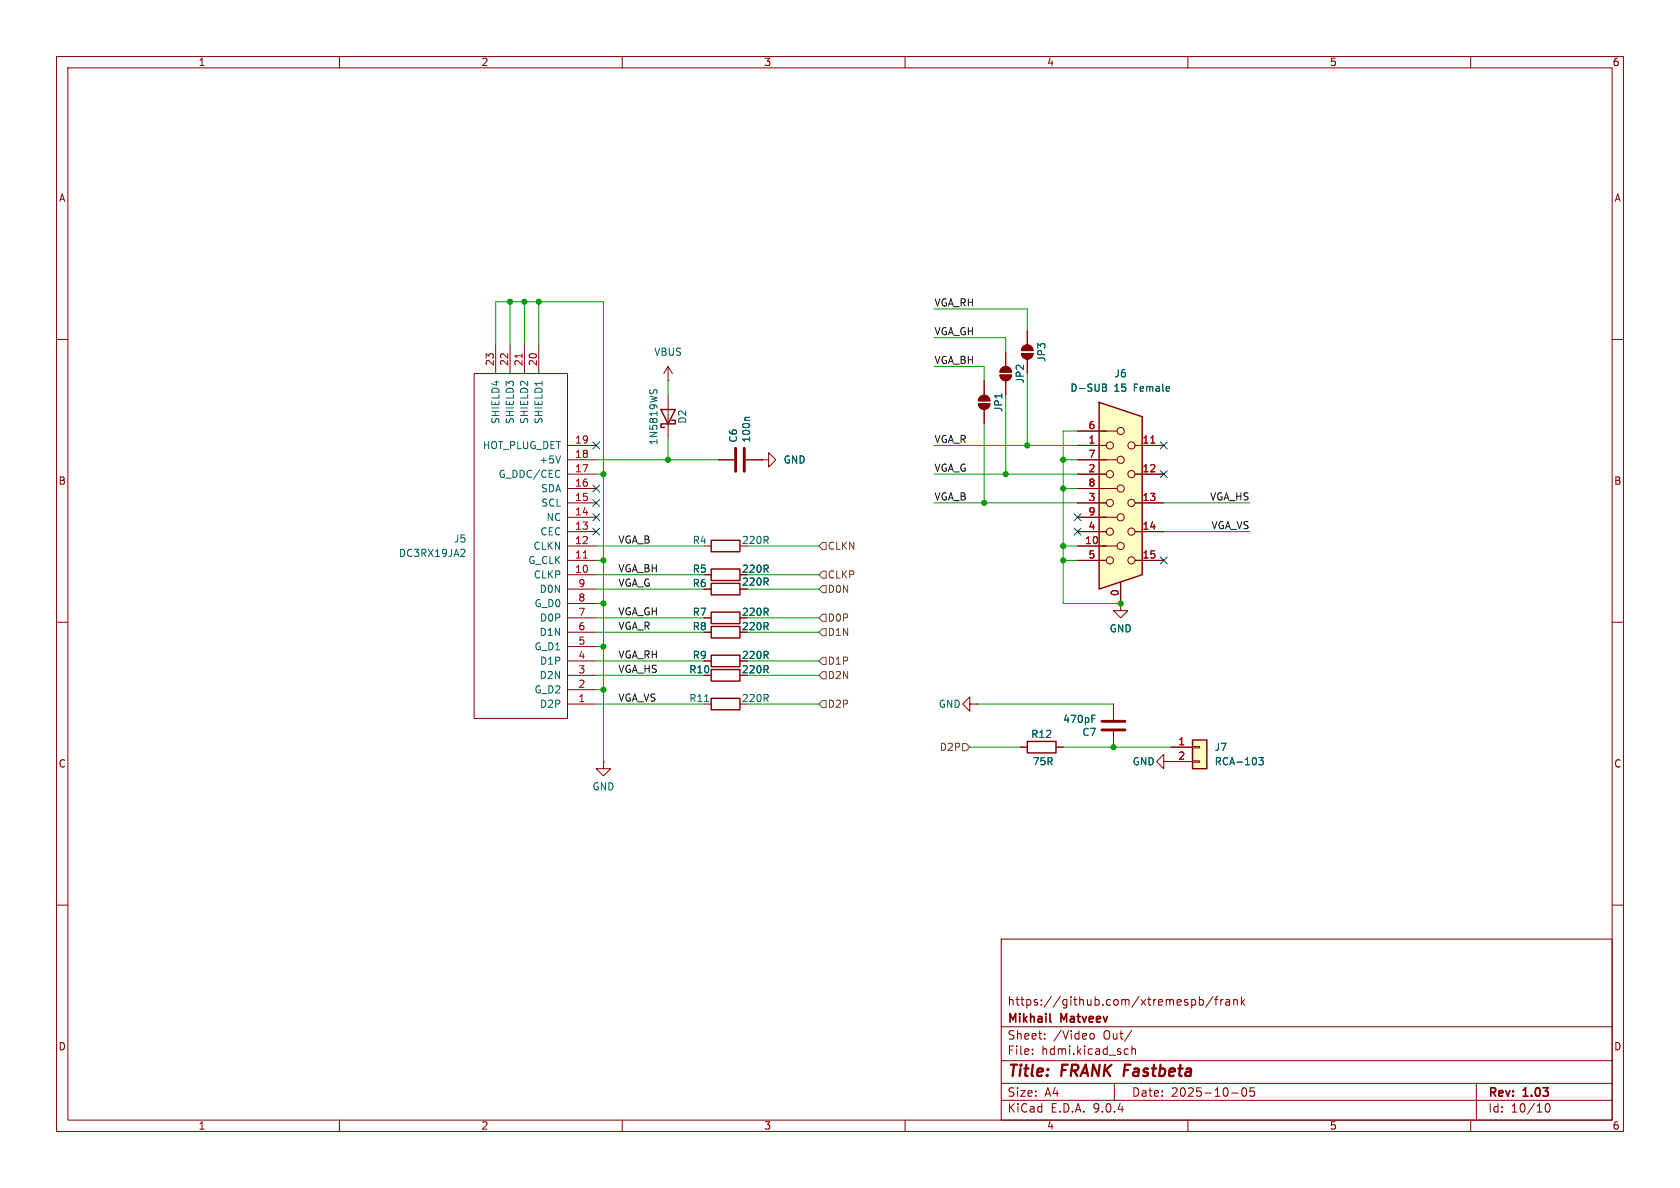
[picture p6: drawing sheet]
<svg xmlns="http://www.w3.org/2000/svg" width="297mm" height="210mm" viewBox="0 0 297 210" stroke-linecap="round" stroke-linejoin="round" font-family="sans-serif">
<g fill="none" stroke="#840000" stroke-width=".18">
<path d="M10 10h277v190h-277zM12 12h273v186h-273zM60 10v2M110 10v2M160 10v2M210 10v2M260 10v2M10 60h2M118.1 67.3h.1M118.1 64.8l-.8 1.2M118.1 64.8l.8 1.2M118.1 64.8v2.5"/>
<path d="M173 71.4h2a1.02 1.02 0 0 1-1 1 1.02 1.02 0 0 1-1-1zM173.3 70.2a1.02 1.02 0 0 1 1.1-.3 1.02 1.02 0 0 1 .6 1h-2zM174 67.3v2.6M174 72.4v2.5M285 60h2M124.5 96.5h1.2M127 81.3h2.8M131.8 81.3h2.8M134.6 81.3h1.3v-1.3l1.3 1.3-1.3 1.3v-1.3M134.6 81.3h.1M10 110h2M124.5 111.8h1.2"/>
<path d="M124.5 109.2h1.2M124.5 101.6h1.2M124.5 104.1h1.2M124.5 116.8h1.2M285 110h2M124.5 124.5h1.2M171.4 124.5v-1.3l-1.2 1.3 1.2 1.2v-1.2h1.3M172.7 124.5h.1M10 160h2M177 166h108v32h-108zM210.7 176.8l.4-.1 .3 .3v.4l-.2 .2h-.5M212 176.8l.5-.1 .2 .3v.4l-.1 .2h-.6"/>
<path d="M212 176.2v1.5M214.5 176.1l-1.3 2M214.7 176.7h.6M215.3 176.2l-.3 .2v1.3M215.8 176.7v1M216.2 176.7l-.2 .1-.2 .2M216.7 176.8h.6l.1 .9M217.4 177.1h-.5a.29 .29 0 0 0-.2 .3 .29 .29 0 0 0 .2 .3l.5-.1M218.1 176.8l.2-.1 .4 .1v.9M218.1 176.7v1M219.5 176.2v1.5M219.6 177.1l.4 .6"/>
<path d="M220 176.7l-.5 .6M285 160h2M60 198v2M110 198v2M160 198v2M177 194.5h108M177 191.5h108M177 187.5h108M177 181.5h108M182.5 186.3v.1M182.5 185.5v.1M184.7 183.6v.1"/>
<path d="M184.7 182.8v.1M192.7 182.8l.5-.1 .3 .3v.4l-.2 .2-.3 .1-.3-.1M197 191.5v3M199 185.4l.5 .1M199.5 186.3l-.5 .1M200.1 182.1l-1.3 2M200.1 185.5l.2-.1 .4 .1v.9M200.1 184.9v1.5M210 198v2M217.7 193.2h1.2M219.7 192.4l.2-.1a.81 .81 0 0 1 .6 .6 .81 .81 0 0 1-.3 .8l-.2 .1a.81 .81 0 0 1-.3-1.4zM221.7 192.3h-.7v.7l.2-.1h.5l.1 .3-.1 .5-.2 .1-.5-.1"/>
<path d="M260 198v2M261 191.5v6.5M273.3 195.2l.2-.1a.81 .81 0 0 1 .6 .6 .81 .81 0 0 1-.3 .8l-.1 .1a.81 .81 0 0 1-.4-1.4z"/>
</g>
<path d="M185.6 180.5l.2 .2" fill="none" stroke="#840000" stroke-width=".3"/>
<path d="M130 79.2v4.1M131.6 79.2v4.1" fill="none" stroke="#840000" stroke-width=".51"/>
<path d="M132.5 73.8h-.6l-.2 .2M124.6 124h.7" fill="none" stroke="#006464" stroke-width=".18"/>
<g fill="#840000" stroke="#840000" stroke-width=".18">
<path d="M173 71.4h2a1.02 1.02 0 0 1-1 1 1.02 1.02 0 0 1-1-1z"/>
<path d="M173.3 70.2a1.02 1.02 0 0 1 1.1-.3 1.02 1.02 0 0 1 .6 1h-2z"/>
</g>
<path d="M125.7 95.5h5.1v2h-5.1zM125.7 110.7h5.1v2.1h-5.1zM125.7 108.2h5.1v2h-5.1zM125.7 100.6h5.1v2h-5.1zM125.7 103.1h5.1v2.1h-5.1zM125.7 115.8h5.1v2.1h-5.1zM125.7 123.4h5.1v2.1h-5.1z" fill="none" stroke="#840000" stroke-width=".25"/>
<path d="M194.3 71.1l7.6 2.6v27.9l-7.6 2.5z" fill="#ffffc2"/>
<path d="M194.3 71.1l7.6 2.6v27.9l-7.6 2.5zM181.6 131.1h5.1v2h-5.1z" fill="none" stroke="#840000" stroke-width=".25"/>
<g fill="none" stroke="#840000" stroke-width=".18">
<path d="M181.6 58.4v2.6M176.8 66.3h2a1.02 1.02 0 0 1-1 1 1.02 1.02 0 0 1-1-1zM177.1 65.1a1.02 1.02 0 0 1 1.1-.2 1.02 1.02 0 0 1 .6 .9h-2zM177.8 62.2v2.6M177.8 67.3v2.6M180.6 62.5h2a1.02 1.02 0 0 1-1 1 1.02 1.02 0 0 1-1-1zM180.9 61.3a1.02 1.02 0 0 1 1.1-.3 1.02 1.02 0 0 1 .6 1h-2zM181.6 63.5v2.5M190.5 76.2h7M190.5 78.7h5.1M200.7 78.7h5M190.5 81.3h7"/>
<path d="M190.5 86.4h7M190.5 91.4h7M190.5 96.5h7M190.5 83.8h5.1M190.5 88.9h5.1M190.5 94h5.1M190.5 99.1h5.1M200.7 83.8h5M200.7 88.9h5M200.7 94h5M200.7 99.1h5M198.1 102.9v3.8"/>
<path d="M180.3 132.1h1.3M186.7 132.1h1.3M196.8 124.5v2.8M196.8 129.3v2.8M205.7 134.6v-1.2l-1.2 1.2 1.2 1.3v-1.3h1.3M207 134.6h.1"/>
<circle cx="196.2" cy="78.7" r=".63"/>
<circle cx="198.1" cy="76.2" r=".63"/>
<circle cx="200" cy="78.7" r=".63"/>
<circle cx="196.2" cy="83.8" r=".63"/>
<circle cx="196.2" cy="94" r=".63"/>
<circle cx="196.2" cy="99.1" r=".63"/>
<circle cx="196.2" cy="88.9" r=".63"/>
<circle cx="198.1" cy="81.3" r=".63"/>
<circle cx="198.1" cy="86.4" r=".63"/>
<circle cx="198.1" cy="96.5" r=".63"/>
<circle cx="198.1" cy="91.4" r=".63"/>
<circle cx="200" cy="83.8" r=".63"/>
<circle cx="200" cy="88.9" r=".63"/>
<circle cx="200" cy="99.1" r=".63"/>
<circle cx="200" cy="94" r=".63"/>
</g>
<path d="M203.4 78.3h.8" fill="none" stroke="#a90000" stroke-width=".18"/>
<path d="M194.9 67.9l.6 .1 .1 .3-.3 .2M194.9 68.5h.4M195.3 68.5l.3 .2v.3l-.7 .2M193 127h.5M193 126.4h.6" fill="none" stroke="#006464" stroke-width=".18"/>
<path d="M194.8 129h4.1M194.8 127.5h4.1" fill="none" stroke="#840000" stroke-width=".51"/>
<g fill="#840000" stroke="#840000" stroke-width=".18">
<path d="M180.6 62.5h2a1.02 1.02 0 0 1-1 1 1.02 1.02 0 0 1-1-1z"/>
<path d="M180.9 61.3a1.02 1.02 0 0 1 1.1-.3 1.02 1.02 0 0 1 .6 1h-2z"/>
<path d="M176.8 66.3h2a1.02 1.02 0 0 1-1 1 1.02 1.02 0 0 1-1-1z"/>
<path d="M177.1 65.1a1.02 1.02 0 0 1 1.1-.2 1.02 1.02 0 0 1 .6 .9h-2z"/>
</g>
<path d="M210.8 130.8h2.6v5.1h-2.6z" fill="#ffffc2"/>
<path d="M116.8 72.4h2.6l-1.3 2.5zM118.7 74.3h.7v.6h-2.6v.7h.7M125.7 118.4h5.1v2h-5.1zM210.8 130.8h2.6v5.1h-2.6z" fill="none" stroke="#840000" stroke-width=".25"/>
<g fill="none" stroke="#840000" stroke-width=".18">
<path d="M181.6 58.4v2.6M83.8 66h16.5v61h-16.5zM87.6 61v5M90.2 61v5M92.7 61v5M95.2 61v5M100.3 78.7h5.1M118.1 69.9v7.6M174 67.3v2.6M174 72.4v2.5M177.8 62.2v2.6M177.8 67.3v2.6"/>
<path d="M181.6 63.5v2.5M190.5 78.7h5.1M190.5 76.2h5.1M200.7 78.7h5M100.3 99.1h5.1M100.3 96.5h5.1M100.3 94h5.1M100.3 91.4h5.1M100.3 88.9h5.1M100.3 86.4h5.1M100.3 83.8h5.1M100.3 81.3h5.1"/>
<path d="M127 81.3h2.8M131.8 81.3h2.8M134.6 81.3h.1M190.5 99.1h5.1M190.5 96.5h5.1M190.5 94h5.1M190.5 91.4h5.1M190.5 88.9h5.1M190.5 86.4h5.1M190.5 83.8h5.1M190.5 81.3h5.1M200.7 99.1h5"/>
<path d="M200.7 94h5M200.7 88.9h5M200.7 83.8h5M100.3 119.4h5.1M100.3 116.8h5.1M100.3 114.3h5.1M100.3 111.8h5.1M100.3 109.2h5.1M100.3 106.7h5.1M100.3 104.1h5.1M100.3 101.6h5.1M124.5 119.4h1.2"/>
<path d="M124.5 116.8h1.2M124.5 111.8h1.2M124.5 109.2h1.2M124.5 104.1h1.2M124.5 101.6h1.2M198.1 106.7v1.3h1.3l-1.3 1.2-1.3-1.2h1.3M198.1 106.7h.1M198.1 102.9v3.8M100.3 124.5h5.1M100.3 121.9h5.1M106.7 134.6v1.3h1.2l-1.2 1.3-1.3-1.3h1.3M106.7 134.6h.1"/>
<path d="M180.3 132.1h1.3M186.7 132.1h1.3M196.8 124.5v2.8M196.8 129.3v2.8M207 134.6h.1M207 132.1h3.8M207 134.6h3.8M210.8 132h1.3v.2h-1.3zM210.8 134.5h1.3v.2h-1.3z"/>
</g>
<path d="M95.8 67.4v.7M114.9 68.9v.5M115.5 69.4l.1-.4 .3-.1 .2 .2v.3M132.5 73.8h-.6l-.2 .2M194.9 67.9l.6 .1 .1 .3-.3 .2M194.9 68.5h.4M195.3 68.5l.3 .2v.3l-.7 .2M82 97.1l.2 .2-.1 .3-.7 .8h.8M99.1 80.6l-.4 1.3M193 127h.5M193 126.4h.6M222.5 133.9h.8l-.4 .5 .4 .1v.6l-.2 .1-.6-.1" fill="none" stroke="#006464" stroke-width=".18"/>
<path d="M92.3 62.5v.8M203.4 78.3h.8M103.1 98.6h.7" fill="none" stroke="#a90000" stroke-width=".18"/>
<path d="M145.4 95.9h.6v1.3h-.6l-.6-.7zM145.4 101h.6v1.2h-.6l-.6-.6zM145.4 116.2h.6v1.3h-.6l-.6-.7zM145.4 118.7h.6v1.3h-.6l-.6-.6zM145.4 108.6h.6v1.3h-.6l-.6-.7zM145.4 103.5h.6v1.3h-.6l-.6-.7zM145.4 111.1h.6v1.3h-.6l-.6-.6zM145.4 123.8h.6v1.3h-.6l-.6-.6zM170.2 131.4h.6l.6 .7-.6 .6h-.6z" fill="none" stroke="#725600" stroke-width=".18"/>
<g fill="none" stroke="#009600" stroke-width=".18">
<path d="M90.2 53.3v7.7M92.7 53.3v7.7M95.2 53.3v7.7M165.1 59.7h12.7v2.5M165.1 54.6h16.5v3.8M87.6 61v-7.7h19.1v81.3M118.1 67.3v2.6M118.1 77.5v3.8M165.1 78.7h25.4M165.1 64.8h8.9v2.5M174 74.9v14M177.8 69.9v13.9"/>
<path d="M181.6 66v12.7M190.5 76.2h-2.5v30.5h10.1M105.4 81.3h21.6M105.4 96.5h19.1M105.4 83.8h1.3M105.4 99.1h1.3M132.1 96.5h12.7M165.1 88.9h25.4M165.1 83.8h25.4M188 81.3h2.5M188 96.5h2.5M188 99.1h2.5"/>
<path d="M188 86.4h2.5M205.7 88.9h15.3M205.7 94h15.3M105.4 109.2h19.1M105.4 116.8h19.1M105.4 119.4h19.1M105.4 111.8h19.1M105.4 101.6h19.1M105.4 104.1h19.1M105.4 106.7h1.3M105.4 114.3h1.3M132.1 109.2h12.7"/>
<path d="M132.1 116.8h12.7M132.1 119.4h12.7M132.1 111.8h12.7M132.1 101.6h12.7M132.1 104.1h12.7M105.4 121.9h1.3M105.4 124.5h19.1M132.1 124.5h12.7M171.4 132.1h8.9M172.7 124.5h24.1M188 132.1h19"/>
</g>
<g fill="none" stroke="#000084" stroke-width=".18">
<path d="M104.8 78.1l1.2 1.2M106 78.1l-1.2 1.2M205.1 78.1l1.2 1.2M206.3 78.1l-1.2 1.2M104.8 88.3l1.2 1.2M104.8 93.4l1.2 1.2M104.8 90.8l1.2 1.2M104.8 85.8l1.2 1.2M106 88.3l-1.2 1.2M106 93.4l-1.2 1.2M106 90.8l-1.2 1.2M106 85.8l-1.2 1.2"/>
<path d="M189.9 90.8l1.2 1.2M189.9 93.4l1.2 1.2M191.1 90.8l-1.2 1.2M191.1 93.4l-1.2 1.2M205.1 83.2l1.2 1.2M205.1 98.5l1.2 1.2M206.3 83.2l-1.2 1.2M206.3 98.5l-1.2 1.2"/>
</g>
<g fill="#009600" stroke="#009600" stroke-width=".18">
<circle cx="177.8" cy="83.8" r=".46"/>
<circle cx="188" cy="86.4" r=".46"/>
<circle cx="181.6" cy="78.7" r=".46"/>
<circle cx="188" cy="81.3" r=".46"/>
<circle cx="118.1" cy="81.3" r=".46"/>
<circle cx="174" cy="88.9" r=".46"/>
<circle cx="90.2" cy="53.3" r=".46"/>
<circle cx="95.2" cy="53.3" r=".46"/>
<circle cx="92.7" cy="53.3" r=".46"/>
<circle cx="106.7" cy="99.1" r=".46"/>
<circle cx="106.7" cy="83.8" r=".46"/>
<circle cx="198.1" cy="106.7" r=".46"/>
<circle cx="188" cy="99.1" r=".46"/>
<circle cx="196.8" cy="132.1" r=".46"/>
<circle cx="188" cy="96.5" r=".46"/>
<circle cx="106.7" cy="114.3" r=".46"/>
<circle cx="106.7" cy="106.7" r=".46"/>
<circle cx="106.7" cy="121.9" r=".46"/>
</g>
<g font-size="2.8" fill="#840000">
<text x="178" y="190.9">Title:</text>
<text x="187.7" y="190.9">FRANK Fastbeta</text>
</g>
<g font-size="2.1" fill="#840000">
<text x="178" y="178">https://github.com/xtremespb/frank</text>
<text x="178" y="184">Sheet:</text>
<text x="178" y="181.2">Mikhail</text>
<text x="186.2" y="184">/Video</text>
<text x="187.6" y="181.2">Matveev</text>
<text x="195.1" y="184">Out/</text>
<text x="178" y="186.7">File:</text>
<text x="184.1" y="186.7">hdmi.kicad_sch</text>
<text x="178" y="196.9">KiCad</text>
<text x="178" y="194.1">Size:</text>
<text x="184.7" y="194.1">A4</text>
<text x="185.7" y="196.9">E.D.A.</text>
<text x="193.3" y="196.9">9.0.4</text>
<text x="200" y="194.1">Date:</text>
<text x="207" y="194.1">2025-10-05</text>
<text x="263" y="194.3">Rev:</text>
<text x="263" y="196.9">Id:</text>
<text x="267.1" y="196.9">10/10</text>
<text x="269.4" y="194.3">1.03</text>
</g>
<g font-size="1.8" fill="#840000">
<text x="35" y="11.9">1</text>
<text x="85" y="11.9">2</text>
<text x="135" y="11.9">3</text>
<text x="185" y="11.9">4</text>
<text x="235" y="11.9">5</text>
<text x="285" y="11.9">6</text>
<text x="10.3" y="35.9">A</text>
<text x="285.3" y="35.9">A</text>
<text x="10.3" y="85.9">B</text>
<text x="285.3" y="85.9">B</text>
<text x="131.1" y="101.4">220R</text>
<text x="131.1" y="103.7">220R</text>
<text x="131.1" y="111.6">220R</text>
<text x="131.1" y="109.1">220R</text>
<text x="131.1" y="116.7">220R</text>
<text x="131.1" y="119.2">220R</text>
<text x="10.3" y="135.9">C</text>
<text x="285.3" y="135.9">C</text>
<text x="10.3" y="185.9">D</text>
<text x="285.3" y="185.9">D</text>
<text x="35" y="199.9">1</text>
<text x="85" y="199.9">2</text>
<text x="135" y="199.9">3</text>
<text x="185" y="199.9">4</text>
<text x="235" y="199.9">5</text>
<text x="285" y="199.9">6</text>
</g>
<g font-size="1.8" fill="#0f0f0f">
<text x="165.1" y="54.3">VGA_RH</text>
<text x="165.1" y="59.3">VGA_GH</text>
<text x="165.1" y="64.4">VGA_BH</text>
<text x="165.1" y="78.4">VGA_R</text>
<text x="165.1" y="83.5">VGA_G</text>
<text x="165.1" y="88.6">VGA_B</text>
<text x="213.8" y="88.6">VGA_HS</text>
<text x="214.1" y="93.6">VGA_VS</text>
<text x="109.2" y="101.3">VGA_BH</text>
<text x="109.2" y="96.2">VGA_B</text>
<text x="109.2" y="103.8">VGA_G</text>
<text x="109.2" y="108.9">VGA_GH</text>
<text x="109.2" y="111.4">VGA_R</text>
<text x="109.2" y="116.5">VGA_RH</text>
<text x="109.2" y="119">VGA_HS</text>
<text x="109.2" y="124.1">VGA_VS</text>
</g>
<g font-size="1.8" fill="#a90000">
<text x="87.4" y="64.8" transform="rotate(-90 87.4 64.8)">23</text>
<text x="89.9" y="64.8" transform="rotate(-90 89.9 64.8)">22</text>
<text x="92.5" y="64.8" transform="rotate(-90 92.5 64.8)">21</text>
<text x="95" y="64.8" transform="rotate(-90 95 64.8)">20</text>
<text x="192.3" y="75.9">6</text>
<text x="101.6" y="83.6">17</text>
<text x="101.6" y="81">18</text>
<text x="101.6" y="78.5">19</text>
<text x="192.3" y="78.5">1</text>
<text x="192.3" y="81">7</text>
<text x="192.3" y="83.6">2</text>
<text x="201.9" y="78.5">11</text>
<text x="201.9" y="83.6">12</text>
<text x="101.6" y="88.6">15</text>
<text x="101.6" y="86.1">16</text>
<text x="192.3" y="86.1">8</text>
<text x="192.3" y="88.6">3</text>
<text x="201.9" y="88.6">13</text>
<text x="101.6" y="93.7">13</text>
<text x="101.6" y="91.2">14</text>
<text x="192.3" y="91.2">9</text>
<text x="192.3" y="93.7">4</text>
<text x="201.9" y="93.7">14</text>
<text x="101.6" y="101.3">10</text>
<text x="101.6" y="98.8">11</text>
<text x="101.6" y="96.3">12</text>
<text x="191.7" y="96.3">10</text>
<text x="192.3" y="98.8">5</text>
<text x="201.9" y="98.8">15</text>
<text x="102.2" y="106.4">8</text>
<text x="102.2" y="103.9">9</text>
<text x="197.9" y="105.5" transform="rotate(-90 197.9 105.5)">0</text>
<text x="102.2" y="111.5">6</text>
<text x="102.2" y="109">7</text>
<text x="102.2" y="119.1">3</text>
<text x="102.2" y="116.6">4</text>
<text x="102.2" y="114">5</text>
<text x="102.2" y="124.2">1</text>
<text x="102.2" y="121.7">2</text>
<text x="208.2" y="131.8">1</text>
<text x="208.2" y="134.4">2</text>
</g>
<g font-size="1.8" fill="#006464">
<text x="115.6" y="63.1">VBUS</text>
<text x="185" y="64.1" transform="rotate(-90 185 64.1)">JP3</text>
<text x="181.2" y="67.9" transform="rotate(-90 181.2 67.9)">JP2</text>
<text x="189.1" y="69.4">D-SUB</text>
<text x="196.9" y="66.9">J6</text>
<text x="197" y="69.4">15</text>
<text x="200.5" y="69.4">Female</text>
<text x="88.5" y="75.1" transform="rotate(-90 88.5 75.1)">SHIELD4</text>
<text x="91" y="75.1" transform="rotate(-90 91 75.1)">SHIELD3</text>
<text x="93.6" y="75.1" transform="rotate(-90 93.6 75.1)">SHIELD2</text>
<text x="96.1" y="75.1" transform="rotate(-90 96.1 75.1)">SHIELD1</text>
<text x="121.5" y="75" transform="rotate(-90 121.5 75)">D2</text>
<text x="177.4" y="72.9" transform="rotate(-90 177.4 72.9)">JP1</text>
<text x="85.3" y="79.6">HOT_PLUG_DET</text>
<text x="95.2" y="82.1">+5V</text>
<text x="116.4" y="78.8" transform="rotate(-90 116.4 78.8)">1N5819WS</text>
<text x="130.5" y="78.3" transform="rotate(-90 130.5 78.3)">C6</text>
<text x="132.8" y="78.3" transform="rotate(-90 132.8 78.3)">100n</text>
<text x="138.4" y="82.1">GND</text>
<text x="88" y="84.7">G_DDC/CEC</text>
<text x="95.5" y="87.2">SDA</text>
<text x="95.6" y="89.8">SCL</text>
<text x="95.4" y="94.8">CEC</text>
<text x="96.5" y="92.3">NC</text>
<text x="70.4" y="98.7">DC3RX19JA2</text>
<text x="80.2" y="96.1">J5</text>
<text x="93.3" y="99.9">G_CLK</text>
<text x="94.2" y="97.4">CLKN</text>
<text x="122.4" y="101.4">R5</text>
<text x="122.4" y="96.4">R4</text>
<text x="131.1" y="96.4">220R</text>
<text x="94.3" y="102.5">CLKP</text>
<text x="94.4" y="107.5">G_D0</text>
<text x="95.3" y="105">D0N</text>
<text x="122.4" y="104">R6</text>
<text x="95.3" y="112.6">D1N</text>
<text x="95.4" y="110.1">D0P</text>
<text x="122.4" y="111.6">R8</text>
<text x="122.4" y="109.1">R7</text>
<text x="196.1" y="112">GND</text>
<text x="94.4" y="115.2">G_D1</text>
<text x="95.4" y="117.7">D1P</text>
<text x="121.8" y="119.2">R10</text>
<text x="122.4" y="116.7">R9</text>
<text x="94.4" y="122.8">G_D2</text>
<text x="95.3" y="120.2">D2N</text>
<text x="95.4" y="125.3">D2P</text>
<text x="121.8" y="124.3">R11</text>
<text x="131.1" y="124.3">220R</text>
<text x="165.9" y="125.3">GND</text>
<text x="182.2" y="130.7">R12</text>
<text x="187.9" y="128">470pF</text>
<text x="191.2" y="130.3">C7</text>
<text x="182.5" y="135.5">75R</text>
<text x="200.1" y="135.5">GND</text>
<text x="214.6" y="132.9">J7</text>
<text x="214.6" y="135.5">RCA-103</text>
<text x="104.6" y="139.9">GND</text>
</g>
<g font-size="1.8" fill="#725600">
<text x="146.2" y="97.4">CLKN</text>
<text x="146.2" y="102.5">CLKP</text>
<text x="146.2" y="105">D0N</text>
<text x="146.2" y="110.1">D0P</text>
<text x="146.2" y="112.6">D1N</text>
<text x="146.2" y="117.7">D1P</text>
<text x="146.2" y="120.2">D2N</text>
<text x="146.2" y="125.3">D2P</text>
<text x="166" y="132.9">D2P</text>
</g>
</svg>
